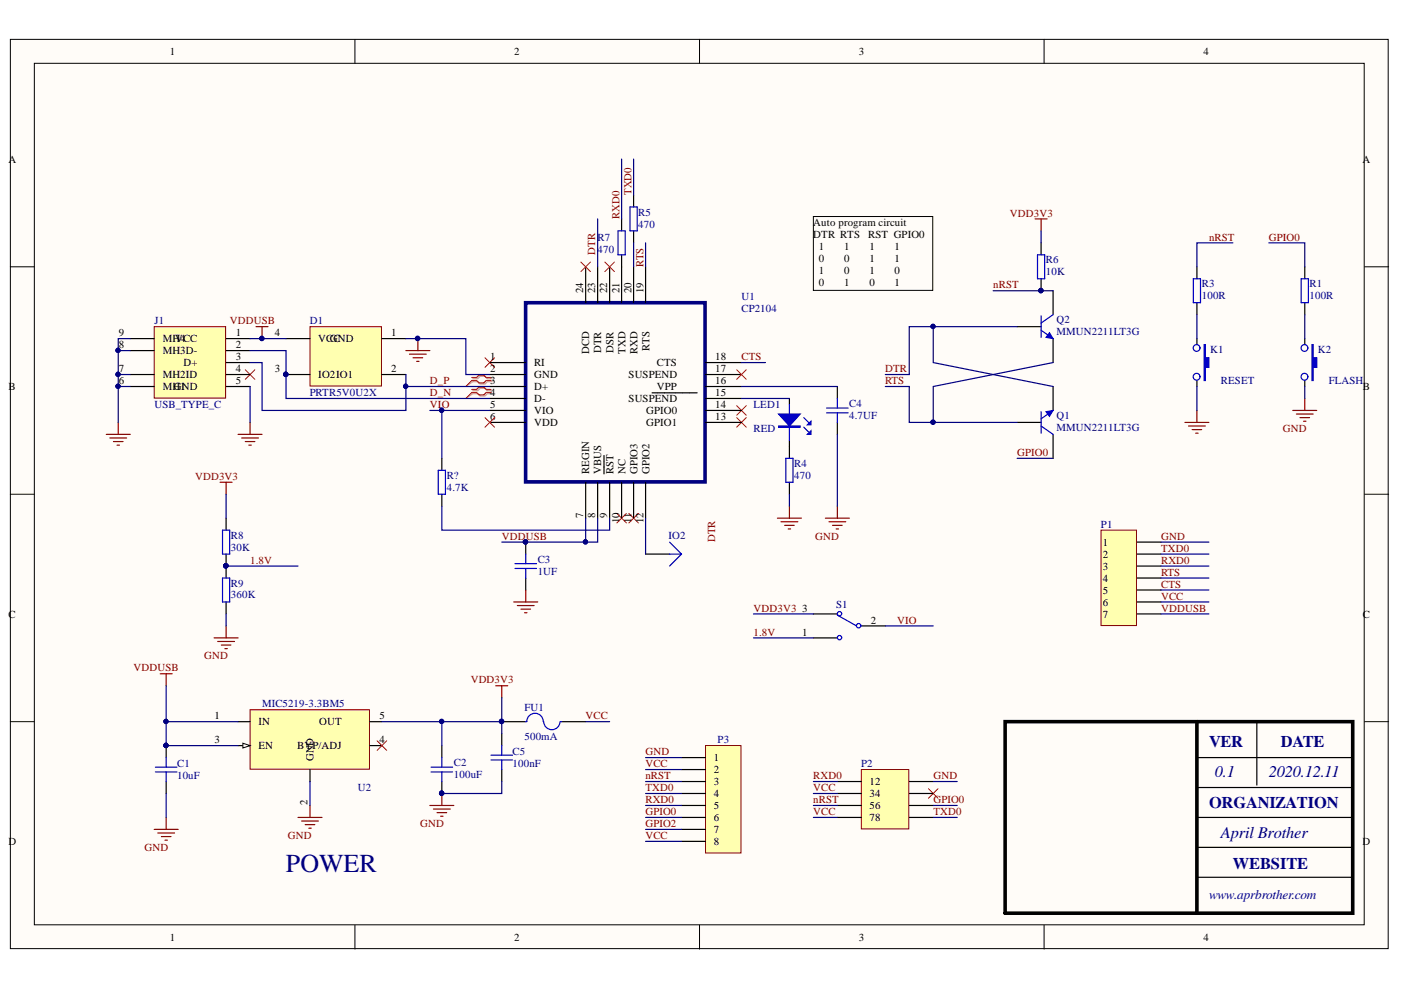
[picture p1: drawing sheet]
<svg xmlns="http://www.w3.org/2000/svg" width="297mm" height="210mm" viewBox="0 0 297 210" stroke-linecap="round" stroke-linejoin="round" font-family="sans-serif">
<g fill="#fffcf8" stroke="#000" stroke-width=".21">
<path d="M2.2 8.3h292.1v192.8h-292.1z"/>
<path d="M7.3 13.4h281.9v182.7h-281.9z"/>
</g>
<path d="M75.3 8.3v5.1M148.3 8.3v5.1M221.4 8.3v5.1M2.2 56.6h5.1M289.3 56.6h5.1M2.2 104.8h5.1M289.3 104.8h5.1M2.2 153h5.1M289.3 153h5.1M75.3 196.2v5M148.3 196.2v5M221.4 196.2v5" fill="none" stroke="#000" stroke-width=".21"/>
<path d="M22.5 92.1h5.1M23.3 92.9h3.5M24.1 93.6h2M24.8 94.4h.5M25.1 89.6v2.5" fill="none" stroke="#800000" stroke-width=".25"/>
<path d="M100.3 80.3h1l.5-.5h1l.5 .5h1.1M100.3 80.9h1l.5 .5h1l.5-.5h1.1M100.3 82.8h1l.5-.5h1l.5 .5h1.1M100.3 83.5h1l.5 .5h1l.5-.5h1.1" fill="none" stroke="#d0a19e" stroke-width=".25"/>
<path d="M100.3 80.9l-1.5 1M100.3 83.5l-1.5 1" fill="none" stroke="#d0a19e" stroke-width=".21"/>
<path d="M100 80h1l.6-.5h1l.5 .5h1M100 80.7h1l.6 .5h1l.5-.5h1M100 82.6h1l.6-.5h1l.5 .5h1M100 83.2h1l.6 .5h1l.5-.5h1" fill="none" stroke="#f00" stroke-width=".25"/>
<path d="M52 78.4l2 2M54 78.4l-2 2M100 80.7l-1.2 1.2M100 83.2l-1.2 1.3" fill="none" stroke="#f00" stroke-width=".21"/>
<path d="M253.8 56.6v2.5M253.8 64.2v2.5M253.8 71.8v1.3M253.8 80.7v1.2" fill="none" stroke="#000" stroke-width=".25"/>
<path d="M253 59.1h1.5v5.1h-1.5z" fill="none" stroke="#00f" stroke-width=".25"/>
<path d="M255.3 73.1h.2v2.8h.8v2h-.8v2.8h-.2z" fill-rule="evenodd" fill="#00f"/>
<g fill="none" stroke="#00f" stroke-width=".25">
<path d="M275.9 59.1h1.5v5.1h-1.5zM255.3 73.1h.2v2.8h.8v2h-.8v2.8h-.2z"/>
<circle cx="253.7" cy="79.9" r=".72"/>
<circle cx="253.7" cy="73.8" r=".72"/>
</g>
<path d="M276.6 56.6v2.5M276.6 64.2v2.5M276.6 71.8v1.3M276.6 80.7v1.2" fill="none" stroke="#000" stroke-width=".25"/>
<path d="M274.1 87h5.1M274.9 87.8h3.5M275.6 88.5h2.1M276.4 89.3h.5M276.6 84.5v2.5" fill="none" stroke="#800000" stroke-width=".25"/>
<path d="M278.2 73.1h.2v2.8h.8v2h-.8v2.8h-.2z" fill-rule="evenodd" fill="#00f"/>
<g fill="none" stroke="#00f" stroke-width=".25">
<path d="M278.2 73.1h.2v2.8h.8v2h-.8v2.8h-.2zM167.4 85.8v7.6M170.4 90.6l1 1M170.4 88.5l1 1.1"/>
<circle cx="276.6" cy="79.9" r=".72"/>
<circle cx="276.6" cy="73.8" r=".72"/>
</g>
<path d="M167.4 84.5v1.3M167.4 93.4v1.2" fill="none" stroke="#000" stroke-width=".25"/>
<path d="M165.1 87.8h4.6l-2.3 2.5z" fill="#00f"/>
<path d="M165.1 87.8h4.6l-2.3 2.5zM165.1 90.3h4.6v.3h-4.6zM165.1 90.5h4.6" fill="none" stroke="#00f" stroke-width=".25"/>
<path d="M171.2 92.1l.7-.8v.8z" fill="#00f"/>
<path d="M171.2 92.1l.7-.8v.8z" fill="none" stroke="#00f" stroke-width=".25"/>
<path d="M171.2 90.1l.7-.8v.8z" fill="#00f"/>
<path d="M131 49h1.6v5h-1.6zM133.6 43.9h1.5v5.1h-1.5zM171.2 90.1l.7-.8v.8z" fill="none" stroke="#00f" stroke-width=".25"/>
<path d="M131.8 46.4v2.6M131.8 54v2.6M134.3 41.3v2.6M134.3 49v2.5" fill="none" stroke="#000" stroke-width=".25"/>
<path d="M32.7 69.3h15.1v15.1h-15.1z" fill="#ffffb0" stroke="#800000" stroke-width=".21"/>
<g fill="none" stroke="#000" stroke-width=".25">
<path d="M27.6 71.8h5.1M27.6 74.3h5.1M27.6 79.4h5.1M47.9 71.8h5.1M47.9 74.3h5.1M47.9 76.9h5.1M47.9 79.4h5.1M27.6 81.9h5.1M47.9 81.9h5.1M35.2 158.1v2.5M93.7 158.1v2.5M106.4 155.5v2.6"/>
<path d="M35.2 165.7v2.5M93.7 165.7v2.5M106.4 163.2v2.5"/>
</g>
<path d="M106.4 158.1v2M32.9 163.7h4.6M32.9 162.7h4.6M35.2 160.6v2.1M35.2 163.7v2M91.4 163.7h4.6M91.4 162.7h4.6M93.7 160.6v2.1M93.7 163.7v2M104.1 161.1h4.6M104.1 160.1h4.6M106.4 161.1v2.1" fill="none" stroke="#00f" stroke-width=".25"/>
<g fill="#000080" stroke="#000080" stroke-width=".21">
<circle cx="35.2" cy="158" r=".46"/>
<circle cx="93.6" cy="168.2" r=".46"/>
</g>
<path d="M34 142.9h2.5M35.2 142.9v2.5M105.1 145.4h2.6M106.4 145.4v2.5" fill="none" stroke="#800000" stroke-width=".25"/>
<path d="M53 150.5h25.3v12.6h-25.3z" fill="#ffffb0" stroke="#800000" stroke-width=".21"/>
<path d="M50.5 153h2.5M50.5 158.1h2.5M65.7 163.2v2.5" fill="none" stroke="#000" stroke-width=".25"/>
<path d="M51.5 157.6l1.5 .5-1.5 .5z" fill="#fffcf8"/>
<path d="M51.5 157.6l1.5 .5-1.5 .5z" fill="none" stroke="#000" stroke-width=".21"/>
<path d="M215.7 89.6h5M223.3 81.9v5.1M223.3 92.1v5.1M78.4 153h2.6M78.4 158.1h2.6M266.5 153v13.5M253.8 160.6h33M253.8 167h33M253.8 173.3h33M253.8 179.7h33M253.8 186h33" fill="none" stroke="#000" stroke-width=".25"/>
<g fill="none" stroke="#800000" stroke-width=".25">
<path d="M32.7 175.9h5.1M33.5 176.6h3.5M34.2 177.4h2M35 178.1h.5M35.2 173.3v2.6M63.2 173.3h5.1M63.9 174.1h3.6M64.7 174.8h2M65.5 175.6h.5M65.7 170.8v2.5M91.1 170.8h5.1M91.9 171.5h3.6"/>
<path d="M92.7 172.3h2M93.4 173.1h.5M93.7 168.2v2.6"/>
</g>
<circle cx="93.6" cy="168.2" r=".46" fill="#000080" stroke="#000080" stroke-width=".21"/>
<path d="M213.1 153h73.7v40.6h-73.7zM253.8 153v40.6" fill="none" stroke="#000" stroke-width=".76"/>
<path d="M220.7 90.3l2.6 1.8M220.7 87.3v4.5M223.3 87l-2.6 1.8" fill="none" stroke="#00f" stroke-width=".25"/>
<path d="M221.7 87.3l1.6-.3-.8 1.3z" fill="#00f"/>
<path d="M221.7 87.3l1.6-.3-.8 1.3z" fill="none" stroke="#00f" stroke-width=".21"/>
<path d="M215.7 69.3h5M223.3 61.6v5.1M223.3 71.8v5.1" fill="none" stroke="#000" stroke-width=".25"/>
<path d="M220.7 70l2.6 1.8M220.7 67v4.5M223.3 66.7l-2.6 1.8" fill="none" stroke="#00f" stroke-width=".25"/>
<path d="M222.5 70.5l.8 1.3-1.6-.3z" fill="#00f"/>
<path d="M222.5 70.5l.8 1.3-1.6-.3z" fill="none" stroke="#00f" stroke-width=".21"/>
<g fill="none" stroke="#800000" stroke-width=".25">
<path d="M54.3 69.3h2.5M55.6 69.3v2.5M50.5 92.1h5.1M51.2 92.9h3.6M52 93.6h2M52.8 94.4h.5M53 89.6v2.5M251.2 89.6h5.1M252 90.3h3.5M252.8 91.1h2M253.5 91.8h.5M253.8 87v2.6"/>
<path d="M164.8 109.9h5.1M165.6 110.6h3.5M166.4 111.4h2M167.1 112.1h.5M167.4 107.3v2.6"/>
</g>
<circle cx="55.5" cy="71.8" r=".46" fill="#000080" stroke="#000080" stroke-width=".21"/>
<path d="M172.5 45.9h25.3v15.7h-25.3z" fill="none" stroke="#000" stroke-width=".21"/>
<path d="M102.8 75.9l2.1 2M104.9 75.9l-2.1 2M156.2 86l2 2M156.2 88.5l2 2.1M158.2 86l-2 2M158.2 88.5l-2 2.1M130.8 108.9l2 2M132.8 108.9l-2 2M133.3 108.9l2.1 2M135.4 108.9l-2.1 2M80 157.1l2 2M82 157.1l-2 2" fill="none" stroke="#f00" stroke-width=".21"/>
<path d="M167.4 94.6v2.6M167.4 102.3v2.5" fill="none" stroke="#000" stroke-width=".25"/>
<path d="M166.6 97.2h1.5v5.1h-1.5z" fill="none" stroke="#00f" stroke-width=".25"/>
<path d="M149.6 158.1h7.5v22.8h-7.5z" fill="#ffffb0" stroke="#800000" stroke-width=".21"/>
<path d="M144.5 160.6h5.1M144.5 163.2h5.1M144.5 165.7h5.1M144.5 168.2h5.1M144.5 170.8h5.1M144.5 173.3h5.1M144.5 175.9h5.1M144.5 178.4h5.1" fill="none" stroke="#000" stroke-width=".25"/>
<path d="M196.8 167.2l2.1 2.1M198.9 167.2l-2.1 2.1" fill="none" stroke="#f00" stroke-width=".21"/>
<path d="M182.6 163.2h10.1v12.6h-10.1z" fill="#ffffb0" stroke="#800000" stroke-width=".21"/>
<path d="M177.5 165.7h5.1M177.5 168.2h5.1M177.5 170.8h5.1M177.5 173.3h5.1M192.8 165.7h5.1M192.8 168.2h5.1M192.8 170.8h5.1M192.8 173.3h5.1" fill="none" stroke="#000" stroke-width=".25"/>
<path d="M65.7 69.3h15.2v12.5h-15.2z" fill="#ffffb0" stroke="#800000" stroke-width=".21"/>
<path d="M60.6 71.8h5.1M60.6 79.4h5.1M81 71.8h5.1M81 79.4h5.1M47.9 109.9v2.5M47.9 117.5v5.1M47.9 127.6v2.6M172.5 130.2h5M172.5 135.2h5M182.6 132.7h5.1M106.4 153h5.1M119.1 153h5.1" fill="none" stroke="#000" stroke-width=".25"/>
<g fill="#000080" stroke="#000080" stroke-width=".21">
<circle cx="60.6" cy="79.4" r=".47"/>
<circle cx="88.5" cy="71.8" r=".47"/>
<circle cx="106.3" cy="153" r=".46"/>
<circle cx="47.9" cy="120" r=".46"/>
</g>
<path d="M86.1 74.3h5M86.8 75.1h3.6M87.6 75.9h2M88.3 76.6h.6M88.6 71.8v2.5M46.7 102.3h2.5M47.9 102.3v2.5M45.4 135.2h5.1M46.2 136h3.5M46.9 136.8h2.1M47.7 137.5h.5M47.9 132.7v2.5" fill="none" stroke="#800000" stroke-width=".25"/>
<g fill="none" stroke="#00f" stroke-width=".25">
<path d="M47.2 112.4h1.5v5.1h-1.5zM47.2 122.6h1.5v5h-1.5zM177.5 130.4l4.1 2.3M111.5 153h.2M111.7 153a1.74 1.74 0 0 1 1.8-1.8 1.74 1.74 0 0 1 1.7 1.8M115.3 153a1.73 1.73 0 0 0 1.7 1.7 1.73 1.73 0 0 0 1.7-1.6M118.8 153h.3"/>
<circle cx="178" cy="130.1" r=".46"/>
<circle cx="178" cy="135.2" r=".46"/>
<circle cx="182" cy="132.7" r=".47"/>
</g>
<path d="M233.4 112.4h7.6v20.2h-7.6z" fill="#ffffb0" stroke="#800000" stroke-width=".21"/>
<g fill="none" stroke="#000" stroke-width=".25">
<path d="M124.2 56.6v7.6M126.7 56.6v7.6M129.3 56.6v7.6M131.8 56.6v7.6M134.3 56.6v7.6M136.9 56.6v7.6M220.7 51.5v2.5M220.7 59.1v2.5M103.8 76.9h7.7M103.8 79.4h7.7M149.6 76.9h7.6M149.6 79.4h7.6"/>
<path d="M93.7 97.2v2.5M103.8 81.9h7.7M103.8 84.5h7.7M103.8 87h7.7M103.8 89.6h7.7M128.1 96.6v1.3M128.1 98v2.5M138.2 83.3h1.1M139.4 83.3h2.6M142.1 83.3h1.2M143.3 83.3h1.3M144.7 83.3h1.5"/>
<path d="M146.3 83.3h1.5M149.6 81.9h7.6M149.6 84.5h7.6M149.6 87h7.6M149.6 89.6h7.6M177.5 81.9v2.6M177.5 89.6v2.5M93.7 104.8v2.5M111.5 114.9v2.6M124.2 102.3v7.6M126.7 102.3v7.6M129.3 102.3v7.6"/>
<path d="M131.8 102.3v7.6M134.3 102.3v7.6M136.9 117.5h5.1M136.9 102.3v7.6M241.1 114.9h5M241.1 117.5h5M111.5 122.6v2.5M241.1 120h5M241.1 122.6h5M241.1 125.1h5M241.1 127.6h5M241.1 130.2h5"/>
</g>
<g fill="#000080" stroke="#000080" stroke-width=".21">
<circle cx="220.7" cy="61.6" r=".46"/>
<circle cx="111.4" cy="114.9" r=".46"/>
<circle cx="25" cy="81.9" r=".46"/>
<circle cx="25" cy="74.3" r=".46"/>
<circle cx="25" cy="79.4" r=".46"/>
<circle cx="93.6" cy="87" r=".46"/>
<circle cx="35.2" cy="153" r=".46"/>
<circle cx="35.2" cy="158" r=".46"/>
<circle cx="197.8" cy="69.2" r=".46"/>
<circle cx="197.8" cy="89.5" r=".46"/>
<circle cx="93.6" cy="168.2" r=".46"/>
<circle cx="93.6" cy="153" r=".46"/>
<circle cx="106.3" cy="153" r=".46"/>
<circle cx="55.5" cy="71.8" r=".46"/>
<circle cx="86" cy="81.9" r=".46"/>
<circle cx="60.6" cy="79.4" r=".47"/>
<circle cx="47.9" cy="120" r=".46"/>
<circle cx="124.1" cy="114.9" r=".46"/>
<circle cx="88.5" cy="71.8" r=".47"/>
</g>
<g fill="none" stroke="#00f" stroke-width=".25">
<path d="M220 54h1.5v5.1h-1.5zM92.9 99.7h1.5v5.1h-1.5zM175.2 86.5h4.6M175.2 87.5h4.6M177.5 84.5v2M177.5 87.5v2.1M109.2 119.5h4.6M111.5 117.5v2M142 114.9l2.5 2.6M142 117.5h2.5M144.5 117.5l-2.5 2.5M109.2 120.5h4.6"/>
<path d="M111.5 120.5v2.1"/>
</g>
<path d="M219.5 46.4h2.5M220.7 46.4v2.6M175 109.9h5.1M175.8 110.6h3.5M176.5 111.4h2.1M177.3 112.1h.5M177.5 107.3v2.6M108.9 127.6h5.1M109.7 128.4h3.5M110.4 129.2h2.1M111.2 129.9h.5M111.5 125.1v2.5" fill="none" stroke="#800000" stroke-width=".25"/>
<path d="M111.4 64.2h38.1v38h-38.1z" fill="none" stroke="#000080" stroke-width=".76"/>
<path d="M123.2 55.6l2 2M125.2 55.6l-2 2M128.2 55.6l2.1 2M130.3 55.6l-2.1 2M156.2 78.4l2 2M158.2 78.4l-2 2M102.8 88.5l2.1 2.1M104.9 88.5l-2.1 2.1" fill="none" stroke="#f00" stroke-width=".21"/>
<g fill="none" stroke="#000080" stroke-width=".25">
<path d="M131.8 33.7v12.7M134.3 33.7v7.6M126.7 46.4v10.2M134.3 51.5v5.1M136.9 51.5v5.1M220.7 49v2.5M261.4 51.5h-7.6v5.1M269 51.5h7.6v5.1M25.1 74.3h2.5M25.1 79.4h2.5M27.6 71.8h-2.5v17.8M53 71.8h7.6"/>
<path d="M53 76.9h2.6v10.1h30.5v-7.6M53 74.3h7.6v10.2h43.2M86.1 71.8h12.7v7.6h5M157.2 76.9h5.1M197.9 69.3v7.6l25.4 5M210.6 61.6h12.7M215.7 69.3h-22.9v10.1h-5.1M223.3 76.9l-25.4 5v7.7M253.8 66.7v5.1M276.6 66.7v5.1M25.1 81.9h2.5M53 81.9v7.7"/>
<path d="M86.1 81.9h17.7M91.1 87h12.7M93.7 87v10.2M157.2 81.9h20.3M157.2 84.5h10.2M177.5 92.1v15.2M187.7 81.9h5.1v7.7h22.9M215.7 97.2h7.6M253.8 81.9v5.1M276.6 81.9v2.6M47.9 104.8v5.1M93.7 107.3v5.1h35.6v-2.5"/>
<path d="M106.4 114.9h17.8M124.2 109.9v5h2.5v-5M136.9 109.9v7.6M167.4 104.8v2.5M246.1 114.9h10.2M246.1 117.5h10.2M47.9 130.2v2.5M47.9 120h15.3M159.7 130.2h12.8M159.7 135.2h12.8M187.7 132.7h10.2M246.1 130.2h10.2"/>
<path d="M246.1 120h10.2M246.1 122.6h10.2M246.1 125.1h10.2M246.1 127.6h10.2M35.2 145.4v7.6M50.5 153h-15.3v5.1h15.3M81 153h12.7v5.1M93.7 153h12.7v2.5M106.4 147.9v5.1M124.2 153h5.1M35.2 168.2v5.1M65.7 165.7v5.1"/>
<path d="M106.4 165.7v2.5h-12.7M136.9 160.6h7.6M136.9 163.2h7.6M136.9 165.7h7.6M136.9 168.2h7.6M136.9 170.8h7.6M136.9 173.3h7.6M136.9 175.9h7.6M136.9 178.4h7.6M172.5 165.7h5M172.5 168.2h5M172.5 170.8h5"/>
<path d="M172.5 173.3h5M197.9 165.7h5M197.9 170.8h5M197.9 173.3h5"/>
</g>
<text font-size="5.5" fill="#000080" x="60.6" y="184.8">POWER</text>
<g font-size="3.5" fill="#000080">
<text x="256.3" y="158.3">VER</text>
<text x="271.6" y="158.3">DATE</text>
<text x="257.6" y="164.8">0.1</text>
<text x="269" y="164.8">2020.12.11</text>
<text x="256.3" y="171.3">ORGANIZATION</text>
<text x="258.9" y="177.7">April Brother</text>
<text x="261.4" y="184.3">WEBSITE</text>
</g>
<text font-size="2.8" fill="#000080" x="256.3" y="190.5">www.aprbrother.com</text>
<g font-size="2.3">
<text x="36" y="11.7">1</text>
<text x="109" y="11.7">2</text>
<text x="182.1" y="11.7">3</text>
<text x="255.1" y="11.7">4</text>
<text x="1.8" y="34.5">A</text>
<text x="288.9" y="34.5">A</text>
<text x="172.4" y="48">Auto program circuit</text>
<text x="172.4" y="50.5">DTR RTS</text>
<text x="173.6" y="53.1">1</text>
<text x="179" y="53.1">1</text>
<text x="184.1" y="50.5">RST GPIO0</text>
<text x="184.3" y="53.1">1</text>
<text x="189.7" y="53.1">1</text>
<text x="173.6" y="55.6">0</text>
<text x="173.6" y="58.1">1</text>
<text x="179" y="55.6">0</text>
<text x="179" y="58.1">0</text>
<text x="184.3" y="55.6">1</text>
<text x="184.3" y="58.1">1</text>
<text x="189.7" y="55.6">1</text>
<text x="189.7" y="58.1">0</text>
<text x="123.6" y="62.2" transform="rotate(-90 123.6 62.2)">24</text>
<text x="126.2" y="62.2" transform="rotate(-90 126.2 62.2)">23</text>
<text x="128.7" y="62.2" transform="rotate(-90 128.7 62.2)">22</text>
<text x="131.3" y="62.2" transform="rotate(-90 131.3 62.2)">21</text>
<text x="133.9" y="62.2" transform="rotate(-90 133.9 62.2)">20</text>
<text x="136.4" y="62.2" transform="rotate(-90 136.4 62.2)">19</text>
<text x="173.6" y="60.7">0</text>
<text x="179" y="60.7">1</text>
<text x="184.3" y="60.7">0</text>
<text x="189.7" y="60.7">1</text>
<text x="25.2" y="71.3">9</text>
<text x="50" y="71.3">1</text>
<text x="58.3" y="71.3">4</text>
<text x="83" y="71.3">1</text>
<text x="25.2" y="73.8">8</text>
<text x="34.5" y="75.1">MH3D-</text>
<text x="34.5" y="72.6">MH4</text>
<text x="37.1" y="72.6">VCC</text>
<text x="38.9" y="77.6">D+</text>
<text x="50" y="73.8">2</text>
<text x="50" y="76.4">3</text>
<text x="67.5" y="72.6">VCC</text>
<text x="69.9" y="72.6">GND</text>
<text x="103.9" y="76.4">1</text>
<text x="113.2" y="77.6">RI</text>
<text x="124.9" y="75.1" transform="rotate(-90 124.9 75.1)">DCD</text>
<text x="127.4" y="74.9" transform="rotate(-90 127.4 74.9)">DTR</text>
<text x="130.1" y="74.8" transform="rotate(-90 130.1 74.8)">DSR</text>
<text x="132.6" y="75" transform="rotate(-90 132.6 75)">TXD</text>
<text x="135.1" y="75.1" transform="rotate(-90 135.1 75.1)">RXD</text>
<text x="137.7" y="74.3" transform="rotate(-90 137.7 74.3)">RTS</text>
<text x="139.3" y="77.6">CTS</text>
<text x="151.6" y="76.4">18</text>
<text x="1.8" y="82.7">B</text>
<text x="25.2" y="81.4">6</text>
<text x="25.2" y="78.9">7</text>
<text x="34.5" y="82.7">MH1</text>
<text x="34.5" y="80.2">MH2ID</text>
<text x="36.9" y="82.7">GND</text>
<text x="50" y="78.9">4</text>
<text x="50" y="81.4">5</text>
<text x="58.3" y="78.9">3</text>
<text x="67.5" y="80.2">IO2IO1</text>
<text x="83" y="78.9">2</text>
<text x="103.9" y="78.9">2</text>
<text x="103.9" y="81.4">3</text>
<text x="103.9" y="84">4</text>
<text x="113.2" y="80.2">GND</text>
<text x="113.2" y="82.7">D+</text>
<text x="133.3" y="80.2">SUSPEND</text>
<text x="139.3" y="82.7">VPP</text>
<text x="151.6" y="84">15</text>
<text x="151.6" y="78.9">17</text>
<text x="151.6" y="81.4">16</text>
<text x="289" y="82.7">B</text>
<text x="103.9" y="86.5">5</text>
<text x="103.9" y="89">6</text>
<text x="113.2" y="85.2">D-</text>
<text x="113.2" y="87.8">VIO</text>
<text x="133.3" y="85.2">SUSPEND</text>
<text x="137" y="87.8">GPIO0</text>
<text x="151.6" y="89">13</text>
<text x="151.6" y="86.5">14</text>
<text x="113.2" y="90.3">VDD</text>
<text x="137" y="90.3">GPIO1</text>
<text x="124.9" y="100.4" transform="rotate(-90 124.9 100.4)">REGIN</text>
<text x="127.4" y="100.4" transform="rotate(-90 127.4 100.4)">VBUS</text>
<text x="130.1" y="100.4" transform="rotate(-90 130.1 100.4)">RST</text>
<text x="132.6" y="100.4" transform="rotate(-90 132.6 100.4)">NC</text>
<text x="135.1" y="100.4" transform="rotate(-90 135.1 100.4)">GPIO3</text>
<text x="137.7" y="100.4" transform="rotate(-90 137.7 100.4)">GPIO2</text>
<text x="123.6" y="109.7" transform="rotate(-90 123.6 109.7)">7</text>
<text x="126.2" y="109.7" transform="rotate(-90 126.2 109.7)">8</text>
<text x="128.7" y="109.7" transform="rotate(-90 128.7 109.7)">9</text>
<text x="131.3" y="110.9" transform="rotate(-90 131.3 110.9)">10</text>
<text x="133.9" y="110.8" transform="rotate(-90 133.9 110.8)">11</text>
<text x="136.4" y="110.9" transform="rotate(-90 136.4 110.9)">12</text>
<text x="233.8" y="115.7">1</text>
<text x="233.8" y="118.3">2</text>
<text x="233.8" y="120.8">3</text>
<text x="233.8" y="123.3">4</text>
<text x="233.8" y="125.9">5</text>
<text x="1.8" y="130.9">C</text>
<text x="170.1" y="129.7">3</text>
<text x="233.8" y="128.4">6</text>
<text x="233.8" y="130.9">7</text>
<text x="289" y="130.9">C</text>
<text x="170.1" y="134.7">1</text>
<text x="184.6" y="132.2">2</text>
<text x="45.5" y="152.5">1</text>
<text x="54.8" y="153.8">IN</text>
<text x="67.7" y="153.8">OUT</text>
<text x="80.4" y="152.5">5</text>
<text x="45.5" y="157.6">3</text>
<text x="54.8" y="158.8">EN</text>
<text x="63" y="158.8">BYP/ADJ</text>
<text x="66.5" y="161.4" transform="rotate(-90 66.5 161.4)">GND</text>
<text x="80.4" y="157.6">4</text>
<text x="151.4" y="161.4">1</text>
<text x="151.4" y="164">2</text>
<text x="151.4" y="166.5">3</text>
<text x="184.4" y="166.5">12</text>
<text x="65.2" y="170.7" transform="rotate(-90 65.2 170.7)">2</text>
<text x="151.4" y="169">4</text>
<text x="151.4" y="171.6">5</text>
<text x="184.4" y="169">34</text>
<text x="184.4" y="171.6">56</text>
<text x="1.8" y="179.2">D</text>
<text x="151.4" y="174.1">6</text>
<text x="151.4" y="176.6">7</text>
<text x="151.4" y="179.2">8</text>
<text x="184.4" y="174.1">78</text>
<text x="288.9" y="179.2">D</text>
<text x="36" y="199.5">1</text>
<text x="109" y="199.5">2</text>
<text x="182.1" y="199.5">3</text>
<text x="255.1" y="199.5">4</text>
</g>
<g font-size="2.3" fill="#800000">
<text x="133.9" y="41.3" transform="rotate(-90 133.9 41.3)">TXD0</text>
<text x="131.3" y="46.4" transform="rotate(-90 131.3 46.4)">RXD0</text>
<text x="214.1" y="46">VDD3V3</text>
<text x="256.3" y="51">nRST</text>
<text x="269" y="51">GPIO0</text>
<text x="126.2" y="54.1" transform="rotate(-90 126.2 54.1)">DTR</text>
<text x="136.4" y="56.6" transform="rotate(-90 136.4 56.6)">RTS</text>
<text x="210.6" y="61.2">nRST</text>
<text x="48.7" y="68.8">VDDUSB</text>
<text x="157.2" y="76.4">CTS</text>
<text x="91.2" y="84">D_N</text>
<text x="91.2" y="81.4">D_P</text>
<text x="187.7" y="78.9">DTR</text>
<text x="187.7" y="81.4">RTS</text>
<text x="91.2" y="86.5">VIO</text>
<text x="272" y="91.6">GND</text>
<text x="41.4" y="101.7">VDD3V3</text>
<text x="215.7" y="96.6">GPIO0</text>
<text x="53" y="119.5">1.8V</text>
<text x="106.4" y="114.5">VDDUSB</text>
<text x="151.6" y="115" transform="rotate(-90 151.6 115)">DTR</text>
<text x="172.9" y="114.5">GND</text>
<text x="246.2" y="114.5">GND</text>
<text x="246.2" y="117">TXD0</text>
<text x="246.2" y="119.5">RXD0</text>
<text x="246.2" y="124.6">CTS</text>
<text x="246.2" y="122.1">RTS</text>
<text x="159.8" y="129.7">VDD3V3</text>
<text x="246.2" y="127.1">VCC</text>
<text x="246.2" y="129.7">VDDUSB</text>
<text x="159.8" y="134.7">1.8V</text>
<text x="190.2" y="132.2">VIO</text>
<text x="28.3" y="142.4">VDDUSB</text>
<text x="43.3" y="139.8">GND</text>
<text x="99.8" y="144.9">VDD3V3</text>
<text x="124.1" y="152.5">VCC</text>
<text x="136.8" y="160.1">GND</text>
<text x="136.8" y="162.6">VCC</text>
<text x="136.8" y="165.2">nRST</text>
<text x="136.8" y="167.8">TXD0</text>
<text x="172.4" y="165.2">RXD0</text>
<text x="172.4" y="167.8">VCC</text>
<text x="197.9" y="165.2">GND</text>
<text x="136.8" y="172.8">GPIO0</text>
<text x="136.8" y="170.3">RXD0</text>
<text x="172.4" y="170.3">nRST</text>
<text x="172.4" y="172.8">VCC</text>
<text x="197.9" y="170.3">GPIO0</text>
<text x="197.9" y="172.8">TXD0</text>
<text x="61.1" y="177.9">GND</text>
<text x="89.1" y="175.4">GND</text>
<text x="136.8" y="175.4">GPIO2</text>
<text x="136.8" y="177.9">VCC</text>
<text x="30.6" y="180.5">GND</text>
</g>
<g font-size="2.3" fill="#000080">
<text x="135.3" y="45.7">R5</text>
<text x="126.7" y="51">R7</text>
<text x="126.7" y="53.6">470</text>
<text x="135.3" y="48.2">470</text>
<text x="221.7" y="55.8">R6</text>
<text x="221.7" y="58.4">10K</text>
<text x="157.2" y="63.7">U1</text>
<text x="254.8" y="60.9">R3</text>
<text x="254.8" y="63.4">100R</text>
<text x="277.6" y="60.9">R1</text>
<text x="277.6" y="63.4">100R</text>
<text x="32.7" y="68.8">J1</text>
<text x="65.7" y="68.8">D1</text>
<text x="157.2" y="66.2">CP2104</text>
<text x="224" y="68.5">Q2</text>
<text x="224" y="71">MMUN2211LT3G</text>
<text x="256.6" y="74.9">K1</text>
<text x="279.4" y="74.9">K2</text>
<text x="65.7" y="84">PRTR5V0U2X</text>
<text x="258.9" y="81.4">RESET</text>
<text x="281.7" y="81.4">FLASH</text>
<text x="32.7" y="86.5">USB_TYPE_C</text>
<text x="159.8" y="86.5">LED1</text>
<text x="180.1" y="86.3">C4</text>
<text x="180.1" y="88.8">4.7UF</text>
<text x="224" y="88.8">Q1</text>
<text x="159.8" y="91.6">RED</text>
<text x="224" y="91.3">MMUN2211LT3G</text>
<text x="94.7" y="101.5">R?</text>
<text x="168.4" y="98.9">R4</text>
<text x="168.4" y="101.5">470</text>
<text x="94.7" y="104.1">4.7K</text>
<text x="233.4" y="111.9">P1</text>
<text x="49" y="114.2">R8</text>
<text x="49" y="116.8">30K</text>
<text x="114" y="119.3">C3</text>
<text x="141.7" y="114.2">IO2</text>
<text x="49" y="124.4">R9</text>
<text x="114" y="121.8">1UF</text>
<text x="49" y="126.9">360K</text>
<text x="177.3" y="128.9">S1</text>
<text x="55.6" y="150">MIC5219-3.3BM5</text>
<text x="111.2" y="150.7">FU1</text>
<text x="108.7" y="160.1">C5</text>
<text x="111.2" y="156.8">500mA</text>
<text x="152.1" y="157.6">P3</text>
<text x="37.5" y="162.6">C1</text>
<text x="37.5" y="165.2">10uF</text>
<text x="75.9" y="167.8">U2</text>
<text x="96.2" y="162.4">C2</text>
<text x="96.2" y="165">100uF</text>
<text x="108.7" y="162.6">100nF</text>
<text x="182.6" y="162.6">P2</text>
</g>
</svg>
